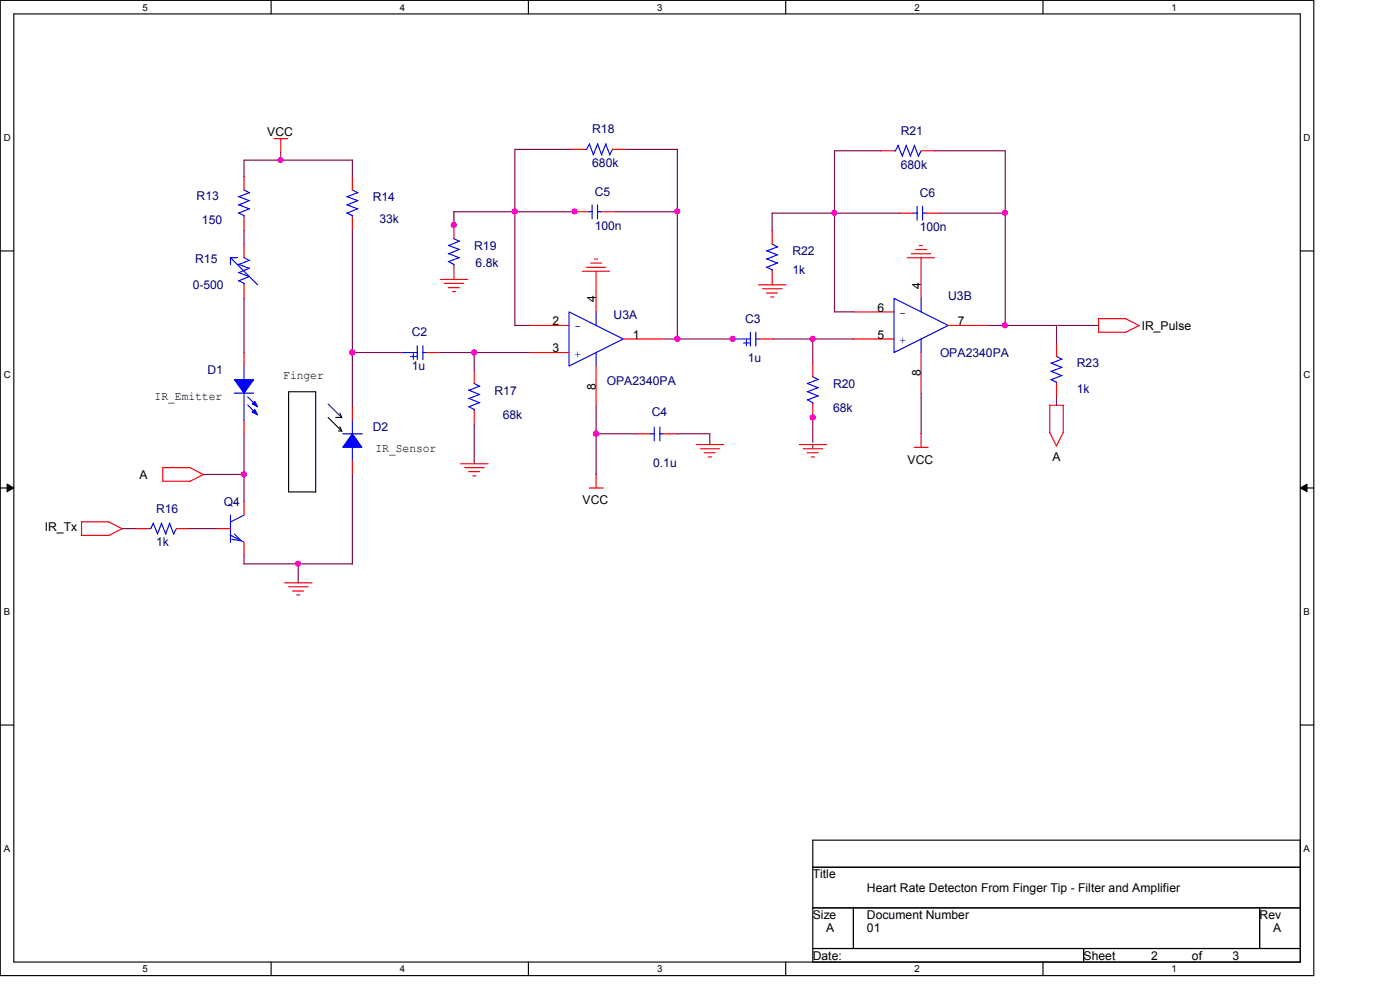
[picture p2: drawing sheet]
<svg xmlns="http://www.w3.org/2000/svg" width="420mm" height="297mm" viewBox="0 0 420 297" stroke-linecap="round" stroke-linejoin="round" font-family="sans-serif">
<path d="M.1 .1h394.2v292.6h-394.2zM4.1 4.2h386.1v284.5h-386.1z" fill="none" stroke="#000" stroke-width=".34"/>
<g fill="#fff">
<path d="M42.8 .5h1.4v3.2h-1.4z"/>
<path d="M42.8 289.1h1.4v3.1h-1.4z"/>
</g>
<path d="M81.4 .1v4.1M81.4 288.7v4" fill="none" stroke="#000" stroke-width=".34"/>
<g fill="#fff">
<path d="M120 .5h1.4v3.2h-1.4z"/>
<path d="M120 289.1h1.4v3.1h-1.4z"/>
</g>
<path d="M158.6 .1v4.1M158.6 288.7v4" fill="none" stroke="#000" stroke-width=".34"/>
<g fill="#fff">
<path d="M197.2 .5h1.4v3.2h-1.4z"/>
<path d="M197.2 289.1h1.4v3.1h-1.4z"/>
</g>
<path d="M235.8 .1v4.1M235.8 288.7v4" fill="none" stroke="#000" stroke-width=".34"/>
<g fill="#fff">
<path d="M274.4 .5h1.4v3.2h-1.4z"/>
<path d="M274.4 289.1h1.4v3.1h-1.4z"/>
</g>
<path d="M313 .1v4.1M313 288.7v4" fill="none" stroke="#000" stroke-width=".34"/>
<g fill="#fff">
<path d="M351.6 .5h1.5v3.2h-1.5z"/>
<path d="M351.6 289.1h1.5v3.1h-1.5z"/>
<path d="M1.1 39.7h1.9v3.2h-1.9z"/>
<path d="M391.2 39.7h2v3.2h-2z"/>
<path d="M1.1 110.9h1.9v3.1h-1.9z"/>
<path d="M391.2 110.9h2v3.1h-2z"/>
</g>
<path d="M.1 75.3h4M390.2 75.3h4.1" fill="none" stroke="#000" stroke-width=".34"/>
<g fill="#fff">
<path d="M1.1 182h1.8v3.1h-1.8z"/>
<path d="M391.2 182h1.8v3.1h-1.8z"/>
</g>
<path d="M.1 146.4h4M390.2 146.4h4.1" fill="none" stroke="#000" stroke-width=".34"/>
<path d="M2.1 145.2l2 1.2-2 1.1zM390.2 146.4l2.1-1.2v2.3z" fill="#000" stroke="#000" stroke-width=".3"/>
<g fill="#fff">
<path d="M1.1 253.1h1.8v3.1h-1.8z"/>
<path d="M391.2 253.1h1.8v3.1h-1.8z"/>
</g>
<g fill="none" stroke="#000" stroke-width=".34">
<path d="M86.6 117.5h8.1v30.1h-8.1zM98.5 125.3l4.1 4.1M102 124l.5 1.3h-1.7M102 128l.5 1.3h-.9M.1 217.5h4M390.2 217.5h4.1M243.9 252.1h146.3v36.6h-146.3zM243.9 260.2h146.3M243.9 272.4h146.3M256.1 272.4v12.2M378 272.4v12.2M243.9 284.6h146.3"/>
<path d="M325.2 284.6v4.1"/>
</g>
<path d="M98.5 121.2l4.1 4.1" fill="none" stroke="#004080" stroke-width=".34"/>
<g fill="none" stroke="#f00" stroke-width=".34">
<path d="M73.2 52.9v4.1M82.2 41.6h4.2M84.2 41.6v4.1M105.7 52.9v4.1M171.6 44.8h4.1M183.8 44.8h4.1M264.2 45.2h4.1M276.4 45.2h4.1M73.2 65.1v4.1M73.2 73.3v4M105.7 65.1v4.1M136.2 67.6v4.1"/>
<path d="M136.2 79.8v4M177.3 78.9h3.3M178.4 77.8h.9M231.7 69.2v4.1M269.9 64h4.1M272.3 77.3h8.2M273.5 76.1h5.8M274.8 74.9h3.3M275.9 73.7h1M276.4 77.3v12.2M278 64h4.1M73.2 85.5v4"/>
<path d="M132.2 83.8h8.2M133.3 85h5.9M134.5 86.3h3.3M135.8 87.5h.9M158.6 97.6h12.2M174.8 81.4h8.2M175.9 80.2h5.9M178.9 81.4v12.2M227.7 85.5h8.2M228.9 86.6h5.8M230 87.9h3.3M231.3 89.1h.9"/>
<path d="M231.7 81.4v4.1M256.1 93.6h12.2M284.6 97.6h12.2M73.2 105.8v4M142.3 111v4.1M158.6 105.8h12.2M178.9 109.8v12.2M187 101.7h12.2M243.9 109v4.1M256.1 101.7h12.2M276.4 105.8v12.2M317.1 102.9v4.1"/>
<path d="M317.1 115.1v4.1M73.2 126.1v4.1M105.7 122v4.1M105.7 138.3v4.1M138.3 139.1h8.2M142.3 123.2v4.1M209 133.4h8.2M210.2 134.6h5.8M211.3 135.8h3.3M212.6 137.1h.9M239.9 133.4h8.2M241 134.6h5.9"/>
<path d="M242.2 135.8h3.3M243.5 137.1h.9M243.9 121.2v4.1M274.4 134.2h4.2M276.4 130.1v4.1M65.1 158.6h4.1M73.2 150.5v4M139.4 140.3h5.9M140.6 141.5h3.3M141.9 142.8h.9M176.9 146.4h4.1M178.9 142.3v4.1"/>
<path d="M73.2 162.7v4M85.4 174.9h8.2M86.6 176.1h5.9M87.8 177.3h3.3M89.1 178.5h.9"/>
</g>
<g fill="none" stroke="#00f" stroke-width=".34">
<path d="M71.5 59l3.3 1.2M73.2 56.9l1.6 1M74.9 57.8l-3.3 1.2M104.1 59l3.3 1.2M105.7 56.9l1.7 1M107.4 57.8l-3.3 1.2M175.7 44.8h.4M176.9 43.2l1.2 3.3M177 43.1l-1 1.7M179.3 43.2l1.3 3.3M179.4 43.1l-1.3 3.3M181.8 43.2l1.2 3.3"/>
<path d="M181.9 43.1l-1.4 3.3M183.9 44.7l-.9 1.7M268.3 45.2h.5M269.5 43.6l1.3 3.3M269.6 43.5l-.9 1.7M271.9 43.6l1.4 3.3M272 43.5l-1.2 3.3M274.4 43.6l1.3 3.3M274.5 43.5l-1.3 3.3M276.5 45.2l-.9 1.6M69.1 77.2l8.2 8.3M69.2 77.2v2.2"/>
<path d="M69.2 77.3h2.1M71.5 79.3l3.3 1.2M71.5 63.9l1.7 .8M71.5 61.4l3.3 1.3M73.2 77.2l1.6 1M73.2 64.6v.5M74.9 78.1l-3.3 1.3M74.9 62.6l-3.3 1.4M74.9 60.1l-3.3 1.4M104.1 63.9l1.6 .8M104.1 61.4l3.3 1.3M105.7 64.6v.5"/>
<path d="M107.4 62.6l-3.3 1.4M107.4 60.1l-3.3 1.4M134.5 78.4l1.7 1M134.5 76.1l3.3 1.2M134.5 73.6l3.3 1.3M136.1 71.6l1.7 .8M136.2 79.3v.5M137.9 77.2l-3.3 1.3M137.9 74.8l-3.3 1.3M137.9 72.3l-3.3 1.4M230 77.7l3.3 1.2M230 75.2l3.3 1.3"/>
<path d="M231.6 73.2l1.7 .9M233.4 78.9l-3.3 1.3M233.4 76.4l-3.3 1.4M233.4 74l-3.3 1.3M274 64h1.3M275.3 61.9v4.2M276.9 61.9v4.2M276.9 64h1.2M71.5 81.7l3.3 1.3M71.5 84.2l1.7 .8M73.2 84.9v.6M74.9 82.9l-3.3 1.4"/>
<path d="M74.9 80.5l-3.3 1.3M170.8 93.6l16.2 8.1-16.2 8.1zM178.9 93.5v4.1M230 80.1l1.7 .9M231.7 80.9v.5M268.3 89.5l16.3 8.1-16.3 8.2zM276.4 89.4v4.2M70.3 118h5.8M73.2 109.8v4.2M73.2 118v8.2M74.3 119.1l2.6 2.5M119.9 105.8h5.4"/>
<path d="M123.2 107h1.8M124 106.1v1.7M125.2 103.7v4.2M126.9 103.7v4.2M126.9 105.8h1.3M140.6 119.5l3.3 1.3M140.6 117l3.3 1.4M142.2 115l1.7 .9M144 118.3l-3.3 1.3M144 115.9l-3.3 1.2M178.9 105.7v4.1M242.2 119.9l1.7 .9"/>
<path d="M242.2 117.5l3.3 1.3M242.2 115l3.3 1.4M243.8 113l1.7 .9M245.6 118.7l-3.3 1.3M245.6 116.3l-3.3 1.2M245.6 113.8l-3.3 1.3M276.4 101.6v4.2M315.4 113.8l1.7 1M315.4 111.4l3.3 1.3M315.4 108.9l3.3 1.4M317 106.9l1.7 .9M317.1 114.7v.4"/>
<path d="M318.8 112.6l-3.3 1.3M318.8 110.2l-3.3 1.2M318.8 107.7l-3.3 1.3M74.3 121.5l2.6 2.6M102.9 130.2h5.8M105.7 126v4.2M105.7 134.1v4.2M140.6 121.9l1.7 1M142.3 122.8v.4M144 120.8l-3.3 1.2M243.9 120.8v.4M69.2 154.5v8.3"/>
<path d="M73.2 154.5l-4.1 2.2M69.1 160.6l4.1 2.1M70.4 160.2l2 2-2.8-.4"/>
</g>
<g fill="#00f" stroke="#00f" stroke-width=".34">
<path d="M70.4 113.9h5.7l-2.9 4.1z" fill-rule="evenodd"/>
<path d="M75.7 123.6l.8-.7 .8 1.6z" fill-rule="evenodd"/>
<path d="M76.5 120.4l.8 1.6-1.6-.8z" fill-rule="evenodd"/>
<path d="M105.7 130.2l2.9 4h-5.7z" fill-rule="evenodd"/>
</g>
<circle cx="120" cy="105.8" r=".17" fill="#f00"/>
<path d="M128.1 105.8h4.1" fill="none" stroke="#f00" stroke-width=".34"/>
<path d="M225.2 99.7v4.1M226.8 99.7v4.1M219.9 101.7h5.4M223.2 102.9h1.7M224 102.1v1.6M226.8 101.7h1.4" fill="none" stroke="#00f" stroke-width=".34"/>
<circle cx="220" cy="101.7" r=".17" fill="#f00"/>
<g fill="none" stroke="#f00" stroke-width=".34">
<path d="M172.4 63.5h4M180.5 63.5h4.1M329.6 99.7h8.2M329.7 95.6h8.2M329.7 95.5v4.2M337.8 95.6l4.2 2.1M341.9 97.6l-4.2 2.2M228.1 101.7h4.1M191.1 130.2h4.1M199.2 130.2h4.1M315 129.7l2.1 4.1M315 121.5v8.2"/>
<path d="M315 121.6h4.2M319.1 121.6v8.2M319.1 129.7l-2.1 4.2M24.5 156.6h8.2M24.5 156.5v4.1M32.6 156.6l4.1 2.1M36.7 158.6l-4.2 2.1M40.7 158.6h4.1M48.8 144.4h8.2M48.9 140.3h8.2M48.9 140.2v4.2M52.9 158.6h4.1"/>
<path d="M57 140.3l4.1 2.1M61 142.4l-4.1 2.1M24.4 160.6h8.2"/>
</g>
<g fill="none" stroke="#00f" stroke-width=".34">
<path d="M176.4 63.5h1.4M177.7 61.5v4.1M179.3 61.5v4.1M179.3 63.5h1.3M195.1 130.2h1.2M196.3 128.1v4.2M198 130.2h1.2M198 128.1v4.2M44.8 158.6h.5M46 157l1.3 3.3M46.1 156.9l-.9 1.7M48.4 157l1.4 3.3"/>
<path d="M48.5 156.9l-1.3 3.3M50.9 157l1.3 3.3M51 156.9l-1.3 3.3M53 158.5l-.9 1.7"/>
</g>
<g fill="none" stroke="#800040" stroke-width=".34">
<path d="M84.2 45.7v2.4M105.7 48v5M105.8 48h-32.6v5M171.7 44.8h-17.2v52.9M187.9 44.8h15.5M203.3 44.8v57M264.3 45.2h-13.9v48.4M280.5 45.2h21.3M301.7 45.2v52.5M73.2 69.2v4.1M105.7 69.2v52.9M136.1 63.5h36.7"/>
<path d="M136.2 63.4v4.6M184.6 63.5h18.8M231.6 64h18.4M231.7 64v5.3M250.4 64h19.6M282.1 64h19.7M73.2 89.5v16.4M154.5 97.6h4.2M250.4 93.6h5.7M296.8 97.6h20.4M317.1 97.6v5.4M317.5 97.6h12.3"/>
<path d="M105.7 105.8h14.4M132.2 105.8h26.5M142.3 105.8v5.3M199.2 101.7h21.6M232.2 101.7h24M243.9 101.7v7.4M276.4 118v12.2M317.1 119.2v2.5M73.2 130.2v20.4M142.3 127.3v11.9M178.9 130.2h12.3M178.9 122v20.4"/>
<path d="M203.3 130.2h9.8M213 130.2v3.3M243.9 124.9v7.8M243.9 133.4v.9M36.7 158.6h4.1M57 158.6h8.2M61 142.4h12.3M105.7 142.4v26.9M73.2 166.7v2.6M73.2 169.2h32.6M89.5 169.2v5.7"/>
</g>
<g fill="#f0f" stroke="#f0f" stroke-width=".34">
<circle cx="84.2" cy="48" r=".76"/>
<circle cx="89.5" cy="169.1" r=".79"/>
<circle cx="105.7" cy="105.7" r=".8"/>
<circle cx="203.3" cy="63.5" r=".79"/>
<circle cx="172.4" cy="63.4" r=".76"/>
<circle cx="154.5" cy="63.5" r=".79"/>
<circle cx="243.9" cy="101.7" r=".8"/>
<circle cx="243.9" cy="125.3" r=".79"/>
<circle cx="203.2" cy="101.7" r=".8"/>
<circle cx="142.3" cy="105.7" r=".8"/>
<circle cx="136.2" cy="67.5" r=".79"/>
<circle cx="178.9" cy="130.1" r=".8"/>
<circle cx="250.4" cy="63.9" r=".76"/>
<circle cx="301.6" cy="63.9" r=".76"/>
<circle cx="301.6" cy="97.6" r=".78"/>
<circle cx="73.2" cy="142.3" r=".8"/>
<circle cx="219.9" cy="101.7" r=".78"/>
</g>
<g font-size="3.6">
<text x="80.2" y="40.8">VCC</text>
<text x="276.4" y="86.6" transform="rotate(-90 276.4 86.6)">4</text>
<text x="178.8" y="90.7" transform="rotate(-90 178.8 90.7)">4</text>
<text x="263.4" y="93.5">6</text>
<text x="165.9" y="97.6">2</text>
<text x="189.9" y="101.6">1</text>
<text x="263.4" y="101.6">5</text>
<text x="287.4" y="97.6">7</text>
<text x="342.6" y="98.9">IR_Pulse</text>
<text x="165.9" y="105.7">3</text>
<text x="85" y="113.6">Finger</text>
<text x="276.4" y="112.9" transform="rotate(-90 276.4 112.9)">8</text>
<text x="178.8" y="117" transform="rotate(-90 178.8 117)">8</text>
<text x="46.4" y="120">IR_Emitter</text>
<text x="112.7" y="135.5">IR_Sensor</text>
<text x="41.9" y="143.6">A</text>
<text x="272.4" y="139.1">VCC</text>
<text x="315.9" y="138.4">A</text>
<text x="174.8" y="151.3">VCC</text>
<text x="13.5" y="159.5">IR_Tx</text>
<text x="243.9" y="263.5">Title</text>
<text x="260.2" y="267.6">Heart Rate Detecton From Finger Tip - Filter and Amplifier</text>
<text x="243.9" y="275.7">Size</text>
<text x="260.2" y="275.7">Document Number</text>
<text x="378" y="275.7">Rev</text>
<text x="248" y="279.8">A</text>
<text x="260.2" y="279.8">01</text>
<text x="382.1" y="279.8">A</text>
<text x="243.9" y="287.9">Date:</text>
<text x="325.2" y="287.9">Sheet</text>
<text x="345.5" y="287.9">2</text>
<text x="357.7" y="287.9">of</text>
<text x="369.9" y="287.9">3</text>
</g>
<g font-size="3.6" fill="#000080">
<text x="177.7" y="40">R18</text>
<text x="270.3" y="40.4">R21</text>
<text x="177.7" y="50.2">680k</text>
<text x="270.3" y="50.6">680k</text>
<text x="59" y="59.9">R13</text>
<text x="178.5" y="58.7">C5</text>
<text x="276" y="59.1">C6</text>
<text x="111.8" y="60.3">R14</text>
<text x="60.6" y="67.3">150</text>
<text x="113.9" y="66.8">33k</text>
<text x="178.5" y="68.9">100n</text>
<text x="276" y="69.3">100n</text>
<text x="142.3" y="75">R19</text>
<text x="237.8" y="76.6">R22</text>
<text x="58.6" y="79">R15</text>
<text x="142.7" y="80.2">6.8k</text>
<text x="237.8" y="82.2">1k</text>
<text x="57.8" y="86.7">0-500</text>
<text x="284.6" y="89.9">U3B</text>
<text x="184.1" y="95.7">U3A</text>
<text x="123.6" y="101">C2</text>
<text x="223.6" y="96.9">C3</text>
<text x="282.1" y="107">OPA2340PA</text>
<text x="62.2" y="112.3">D1</text>
<text x="123.6" y="111.1">1u</text>
<text x="224.5" y="108.7">1u</text>
<text x="323.2" y="110.3">R23</text>
<text x="148.4" y="118.4">R17</text>
<text x="182.1" y="115.6">OPA2340PA</text>
<text x="250" y="116.4">R20</text>
<text x="323.2" y="118.1">1k</text>
<text x="150.9" y="125.8">68k</text>
<text x="195.6" y="124.9">C4</text>
<text x="250" y="123.7">68k</text>
<text x="111.8" y="129.4">D2</text>
<text x="196" y="140">0.1u</text>
<text x="46.8" y="153.8">R16</text>
<text x="67.1" y="151.8">Q4</text>
<text x="46.8" y="163.9">1k</text>
</g>
<g font-size="3.6" fill="#00f">
<text x="271.9" y="93" transform="rotate(-180 271.9 93)">-</text>
<text x="174.4" y="97.1" transform="rotate(-180 174.4 97.1)">-</text>
<text x="271.9" y="101.1" transform="rotate(-180 271.9 101.1)">+</text>
<text x="174.4" y="105.2" transform="rotate(-180 174.4 105.2)">+</text>
</g>
<g font-size="2.9">
<text x="42.8" y="3.2">5</text>
<text x="120" y="3.2">4</text>
<text x="197.2" y="3.2">3</text>
<text x="274.4" y="3.2">2</text>
<text x="351.6" y="3.2">1</text>
<text x="1.1" y="42.4">D</text>
<text x="391.2" y="42.4">D</text>
<text x="1.1" y="113.5">C</text>
<text x="391.2" y="113.5">C</text>
<text x="1.1" y="184.6">B</text>
<text x="391.2" y="184.6">B</text>
<text x="1.1" y="255.7">A</text>
<text x="391.2" y="255.7">A</text>
<text x="42.8" y="291.7">5</text>
<text x="120" y="291.7">4</text>
<text x="197.2" y="291.7">3</text>
<text x="274.4" y="291.7">2</text>
<text x="351.6" y="291.7">1</text>
</g>
</svg>
